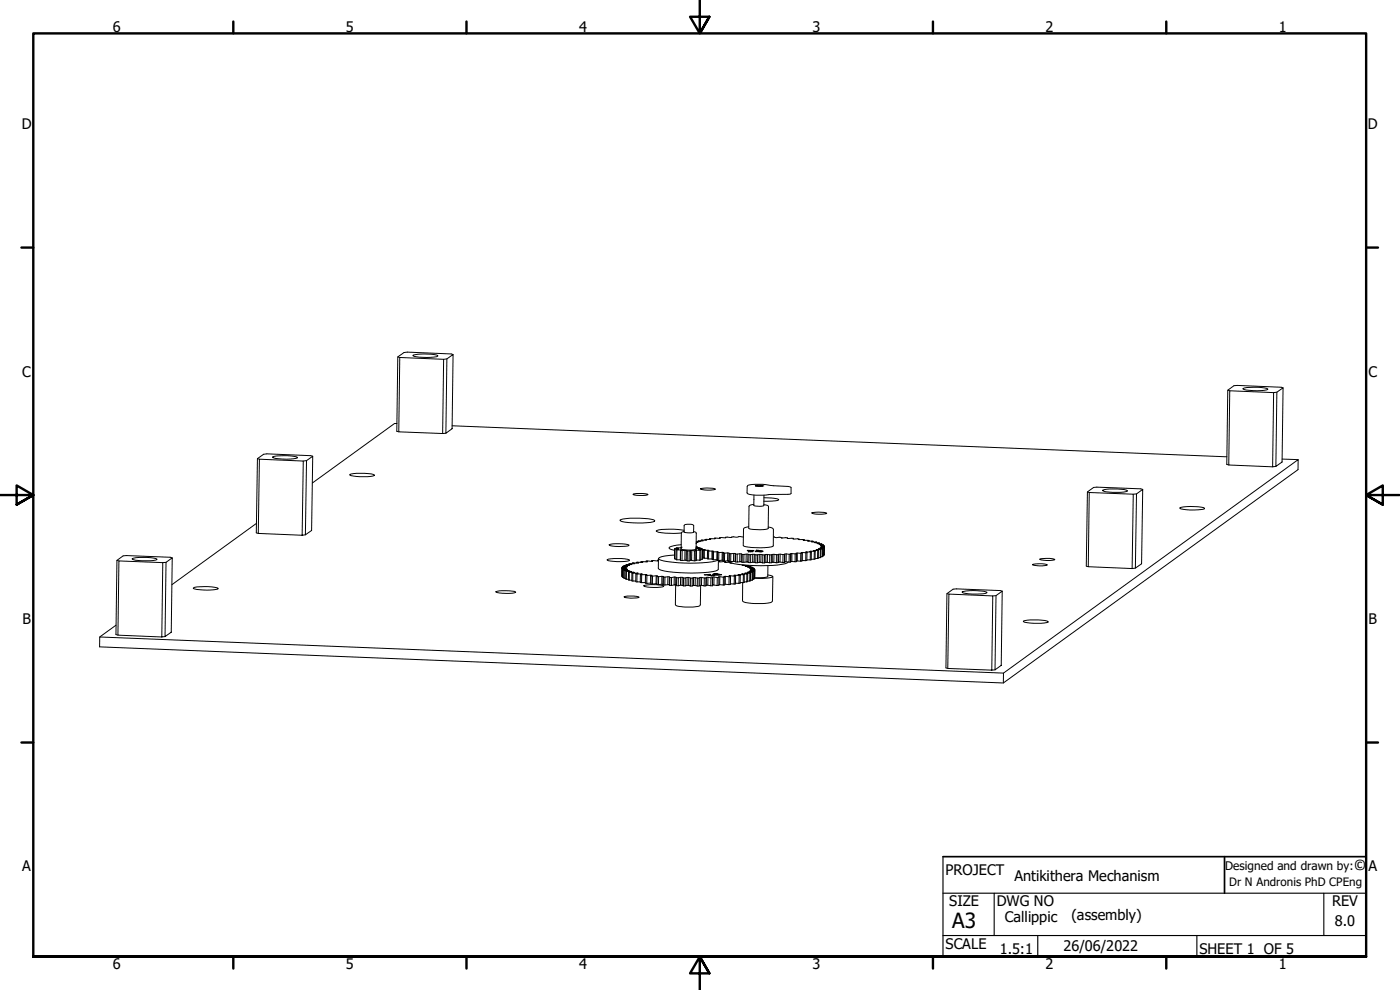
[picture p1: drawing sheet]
<svg xmlns="http://www.w3.org/2000/svg" width="420mm" height="297mm" viewBox="0 0 420 297" stroke-linecap="round" stroke-linejoin="round" font-family="sans-serif">
<!-- layer: Visible (ANSI) -->
<g fill="none" stroke="#000" stroke-width=".3">
<path d="M119.4 107.1l.6 .2M124 106.6a15.7 15.7 0 0 1 7.4 .1v.2a15.7 15.7 0 0 1-7.4-.1zM134.1 107.7l1.9-1.3-.3 22.2-1.9 1.4zM134.1 107.7l-1 .1M136 106.4l-13.8-.8-1 .2-1.8 1.3-.3 22.3 .6 .2M368.5 117.1l.6 .1M373.1 116.6a15.7 15.7 0 0 1 7.4 .1 6.9 6.9 0 0 1-4.4 .5l-1.1-.1a1.69 1.69 0 0 1-1.9-.5zM383.2 117.7l1.9-1.3-.3 22.2-1.9 1.3zM383.2 117.7l-1 .1M385.1 116.4l-13.8-.8-1 .1-1.8 1.4-.3 22.2 .6 .2M77.3 137.6l.6 .2M81.9 137.1a15.7 15.7 0 0 1 7.4 .1 12.1 12.1 0 0 1-7.1 .2z"/>
<path d="M92 138.2l1.9-1.3-.4 22.3-1.8 1.3zM92 138.2l-1 .1M93.9 136.9l-13.8-.7-1 .1-1.8 1.3-.4 22.3 .6 .1M119.1 127.1h-.7l-24.7 17.8M133.8 130l-14.1-.4 .3-22.3 13.1 .5-.3 22.3M135.7 127.7l232.5 9.4M382.9 139.9l-1 .2-13.1-.6 .3-22.3 13.1 .6-.3 22.3M384.8 137.7l4.8 .2M77 157l-25.4 18.4M105 142.4a16.6 16.6 0 0 1 7.4 .1 6.9 6.9 0 0 1-4.4 .5l-2.7-.3zM186.1 156.1a21 21 0 0 1 10.4 .1 2.55 2.55 0 0 1-2.4 .6h-5.5a3.2 3.2 0 0 1-2.5-.7zM190 148.3l2.9-.2 1.6 .3a7.8 7.8 0 0 1-4.5-.1z"/>
<path d="M205.3 159.5l-.7 .2-.1 .3-.1 4.7a8.1 8.1 0 0 0 4.5 0l.1-4.7-.2-.3-.6-.2M205.3 159.1a23.1 23.1 0 0 0-8.2 .1l-.2 .1a10.8 10.8 0 0 0 5.3 .7l2.3-.1M205.5 157.5l.1-.1a2.73 2.73 0 0 1 2.6 .4v1.9l-2.2 .1-.7-.1zM210.3 146.6l1.9-.2 1.8 .1 .7 .3-2.4 .3a2.46 2.46 0 0 1-2-.5zM224.4 145.7a19.1 19.1 0 0 1 7.8 0l5.1 .5 .1 1.9-.9 .2-5.5 .1a17 17 0 0 1-6.7-.3zM224.7 158.1h-.5a.87 .87 0 0 0-1.1 .7v4.8a10.3 10.3 0 0 0 5.1 .8l1.2-.1a4.2 4.2 0 0 0 2.7-.5v-4.9l-.5-.5-1.1-.3M226.2 151.4l-.9 .1-.5 .5-.1 6.5a10.9 10.9 0 0 0 5.8 .1l.1-6.6a.72 .72 0 0 0-.9-.5l-.5-.1M226.3 148.5l-.1 3.2 1.8 .2 1.2-.2 .1-3.1M226.3 149.8h.1M226.7 145.7h.1M226.7 145.7l2.2 .1M226.7 145.7l2.2 .1-1.3 .1z"/>
<path d="M228.9 145.8h.1M229.3 149.3l3.3 .2 .7 .2 .4 .3-2.1 .4h-2.4M243.7 153.9l1.9-.2 2.5 .3a6.9 6.9 0 0 1-4.4-.1zM326.3 147.6l.6 .2M331 147.1a15.7 15.7 0 0 1 7.4 .1 12.1 12.1 0 0 1-7.1 .2zM341.1 148.2l1.8-1.4-.3 22.3-1.9 1.4zM341.1 148.2l-1 .1M342.9 146.8l-13.7-.6h-1l-1.9 1.4-.3 22.3 .6 .1M354.1 152.3a15.7 15.7 0 0 1 7.4 .2v.1a15.7 15.7 0 0 1-7.4-.1zM35.1 168.1l.6 .2M39.7 167.6a15.7 15.7 0 0 1 7.4 .2 6.9 6.9 0 0 1-4.4 .5l-1.1-.1a1.66 1.66 0 0 1-1.9-.6zM49.8 168.7l1.9-1.3-.3 22.3-1.9 1.3z"/>
<path d="M49.8 168.7l-.9 .1M51.7 167.4l-13.8-.7-.9 .1-1.9 1.3-.3 22.3 .6 .2M58 176.4a15.7 15.7 0 0 1 7.4 .1 6.9 6.9 0 0 1-4.4 .5l-1.1-.1a1.69 1.69 0 0 1-1.9-.5zM91.7 160.5l-1 .1-13.2-.6 .4-22.2 13.1 .5-.3 22.3M148.8 177.5a13.1 13.1 0 0 1 6 .1 9.7 9.7 0 0 1-6-.1zM182.2 167.9a13.6 13.6 0 0 1 6.7 .2 12.5 12.5 0 0 1-6.7-.1zM182.8 163.4a13.1 13.1 0 0 1 6 .1 6.2 6.2 0 0 1-4.1 .4 1.79 1.79 0 0 1-1.9-.5zM186.6 170.3l1.3 .1-1.3 .1M186.6 170.5l1.4 .2-1.2 .1M186.6 170.3v2.6M186.6 170.5l.2 2.5M186.6 170.5h.1"/>
<path d="M186.7 170.2l-.1 .1M186.8 170.8l.1 2.4M186.8 170.8h.1M186.9 170l1.1 .1-1.3 .1M186.9 170v.2M186.9 170.8l1.4 .2-1.1 .1M186.9 170.8v2.4l.3 .1M187.2 171.1l.1 2.4M187.2 171.1h.1M187.3 169.7l1.1 .1-1.5 .2M187.3 169.7v.2M187.3 171.1l1.5 .2-1 .1"/>
<path d="M187.3 171.1v2.4l.5 .1M187.3 179.1l2.9-.3 1.6 .4a7 7 0 0 1-4.5-.1zM187.8 171.4v2.3l.2 .1M187.8 171.4h.2M187.9 169.4l1 .2-1.6 .1M187.9 170.4h.1M187.9 169.4v.2M188 170.6v.1M188 171.4l1.6 .1-1 .1M188 171.4v2.4h.6M188.3 170.9v.1M188.6 171.6v2.4l.2 .1"/>
<path d="M188.6 171.6l.2 .1M188.7 171.2v.1M188.8 169.2l.9 .1-1.8 .1M188.8 169.2v.2M188.8 171.7l1.7 .1-.8 .1M188.8 171.7v2.4h.8M189.4 171.4v.1M189.7 171.9l-.1 2.4 .3 .1M189.7 171.9l.2 .1M189.8 168.9l.8 .2-1.8 .1M189.8 168.9v.2M189.9 172h1.7l-.8 .2"/>
<path d="M189.9 172v2.4l.9-.1M190.2 171.7v.1M190.8 172.2v2.3l.3 .1M190.8 172.2h.4M191 168.7l.7 .2h-1.9M191 168.7v.2M191.2 172.2h1.6l-.6 .2M191.2 172.2l-.1 2.4h1.1M191.3 171.9v.2M192.2 172.4v2.4h.3M192.2 172.4l.4 .1M192.4 168.5l.6 .2h-2"/>
<path d="M192.4 168.5v.2M192.4 172.2v.1M192.6 172.5h1.6l-.5 .1M192.6 172.5l-.1 2.3h1.2M193.3 175.7a13.1 13.1 0 0 1 5.9 .1v.2a13.1 13.1 0 0 1-5.9-.1zM193.7 172.6v2.4h.4M193.7 172.6l.4 .1M193.8 172.4v.2M193.9 168.3l.5 .3-2-.1M193.9 168.3v.3M194.1 172.7l1.6-.1-.3 .2M194.1 172.7v2.3l1.2-.1"/>
<path d="M195.3 172.6l.1 2.4M195.4 172.8v2.4h.4M195.4 172.8l.4 .1M195.6 168.2l.3 .2-2-.1M195.6 168.2v.2M195.8 172.9l1.6-.1-.2 .2M195.8 172.9v2.3l1.1-.1M196.9 172.7v2.4l.2 .1M197.2 173l-.1 2.4h.5M197.2 173h.5M197.4 168.1l.2 .2-2-.1M197.4 168.1v.2"/>
<path d="M197.4 168.1h.2M197.6 167.6v2.9a4.2 4.2 0 0 0 2.9 1 48.5 48.5 0 0 0 14.3-.2l.8-.5v-2.7M197.7 173l.9-.1 .5 .1v.1M197.7 173l-.1 2.4 1-.1M198.6 172.9v2.4h.4M199 175.5h.5M199.1 173.1l-.1 2.4M199.1 173l-.1 2.5M199.1 173.1l.5 .1M199.6 173.2l.8-.2 .6 .3M199.6 173.2l-.1 2.3 .9-.1M200.4 173v2.4l.6 .2v-2.3"/>
<path d="M200.9 173.1v2.4M201 175.6l.5 .1M201 173.3h.5M201.5 173.3l.9-.2 .7 .2M201.5 173.3v2.4l.8-.2M202.4 173.1l-.1 2.4h.5v-2.3M202.5 164.7h1M202.5 164.7l-.1 3h.5M202.5 166.5l-1.6 .2a5.1 5.1 0 0 0-3.3 .8 3.3 3.3 0 0 0 2.8 1 42.6 42.6 0 0 0 14.9-.4M202.5 164.7l-.1 3M202.9 164.9l.3 .1M202.9 164.9v3l.2 .1"/>
<path d="M202.9 164.4l.8 .1-1.2 .2M202.9 164.4v.2M203 175.7l.5 .1M203.1 173.3l-.1 2.4-.2-.2-.1 6.1a12.6 12.6 0 0 0 7.4 0l.2-6M203.1 173.3l.5 .1M203.1 168h1.1M203.2 165h1M203.2 165l-.1 3M203.5 164.7l-.6 .2M203.5 164.7v.1M203.6 173.4l1.1-.2 .4 .2M203.6 173.4l-.1 2.4 .7-.2"/>
<path d="M204.2 165h.3l-.2 .2M204.2 165v3M204.3 173.2l-.1 2.4h.5v-2.4M204.3 165.2h.4M204.3 165.2l-.1 2.9 .5 .1M204.4 164.2h.1M204.4 164.2v.2h-1.5M204.4 163.4l-1.3 .2a2.76 2.76 0 0 0-2.3 .9l1.7 .6M204.7 165.2v3M205.1 175.8h.5M205.1 173.4v2.4l-.4-.2M205.1 173.4h.6"/>
<path d="M205.5 168.1l-.8 .1M205.6 165.1l-.9 .1M205.6 165.1l-.1 3h.5v-2.9M205.6 165.1l.4 .1M205.7 173.4l1-.1 .5 .2M205.7 173.4l-.1 2.4 .6-.2M206 168.1l.2 .2M206 165.2l.3 .1M206.2 173.3v2.3l.5 .1v-2.4M206.2 168.3h.6M206.3 165.3h.5M206.3 165.3l-.1 3"/>
<path d="M206.8 165.3v3M207.2 168.1l-.4 .2M207.2 175.8h.5M207.2 165.2l-.4 .1M207.2 165.2v2.9h.4v-2.9M207.2 173.5v2.3l-.5-.1M207.2 165.2h.4M207.2 173.5h.5M207.6 168.1l.8 .2M207.6 165.2l.8 .1M207.7 173.5l.5-.2 1.1 .2M207.7 173.5v2.3l.4-.1"/>
<path d="M208.2 173.3l-.1 2.4h.5l.1-2.4M208.4 165.3v3M208.9 168.2l-.5 .1M208.9 164.5l.8 .1M208.9 164.5h1.5M208.9 165.3v2.9M208.9 163v.1M208.9 164.1h.4l-.4 .1M208.9 165.3h-.5M208.9 164.3h.1M209 168l1 .1M209 162.6l.5 .1-.5 .1"/>
<path d="M209 165l-.3 .1 .2 .2M209 165l1.1 .1M209 165l-.1 3M209 164.3l.9 .1-.6 .1M209 164.3l-.1 .1M209 164.3v.2M209.2 164.1v.1M209.3 175.8h.5M209.3 173.5v2.3l-.7-.1M209.3 173.5h.5M209.5 162.3l.7 .2h-1.2M209.5 162.3v.2"/>
<path d="M209.7 164.6l1.1 .1M209.7 164.6l-.2-.1h.5l-.2 .1M209.7 164.3v.1M209.8 164.9l.6 .1M209.8 164.9v.1M209.8 173.5v2.3l.3-.1M209.8 164.6l-.9 .1M209.8 164.5v.1M210.1 165.1l-.1 3M210.1 173.3v2.4l.4-.1 .1-2.3M210.4 165l-.3 .1M210.4 165l-.1 3-.3 .1"/>
<path d="M210.4 164.5l-.7 .1M210.4 162.1l.7 .1-1.6 .1M210.4 164.6l.3 .1h-.4M210.4 162.1v.2M210.4 164.5v.2M210.8 167.8h.1M210.8 167.2h.3M210.8 164.8l-1 .1M210.8 164.8v3h-.5M210.8 164.9h.9l-.6 .1M210.8 164.7v.1M210.8 164.8v3"/>
<path d="M211.1 165v2.4l.3 .1M211.1 165l.3 .1M211.3 175.8h.5M211.4 173.4l-1.3-.1-.3 .2M211.4 173.4l-.1 2.4-.8-.2M211.4 165.1l1.4 .1-.5 .1M211.4 165.1v2.4h.9M211.4 173.4h.5M211.4 164.9v.1M211.6 161.9l.5 .1-1.7 .1M211.6 161.9v.1M211.9 173.4l-.1 2.4 .2-.2"/>
<path d="M212 173.3v2.3M212.3 165.3v2.4h.3M212.3 165.3h.4M212.5 173.2l-.1 2.4h-.4M212.5 165.1v.2M212.7 165.3l1.4 .1-.4 .1M212.7 165.3l-.1 2.4h1.1v-2.4M212.8 172.5h-.4M212.9 161.7l.4 .1-1.7 .1M212.9 161.7v.2M213.1 172.3l-1.7 .2 2.7 .2M213.1 172.4h.2l-.5 .1"/>
<path d="M213.3 175.8h.5M213.4 173.4l-1.4-.2-.1 .2M213.4 173.4l-.1 2.4-.9-.2M213.7 165.5v2.4l.4 .1M213.7 165.5l.4 .1M213.8 173.3l-.4 .1M213.9 173.3l-.1 2.5v-2.5M214 172.4l.5-.1 .1 .2M214 172.7h.1M214.1 172.7h.1M214.1 172.7h.4h-.3M214.1 165.6h1.5l-.3 .1"/>
<path d="M214.1 165.6v2.4l1-.1M214.2 172.6l-.5 .2-.9-.3 .9 .2M214.3 173.1l-.1 2.4h-.4M214.4 161.5l.3 .1-1.8 .1M214.4 161.5v.2M214.8 172.3h-.9l1.2 .3 1.5-.1-1.7-.4 1.2 .4M214.9 172.1h-.6l.6 .1M215.2 165.6l-.1 2.3h.2M215.3 173.3l-1-.2-.5 .1v.1M215.3 173.3l-.1 2.4-1-.2M215.3 165.7v2.4l.4 .1M215.3 165.7l.4 .1"/>
<path d="M215.6 168.3h.4M215.6 172.4l-1.1-.1 1.1 .2M215.7 165.8h1.4l-.1 .1M215.7 165.8v2.4l1-.1M215.7 173.3v2.3l-.5 .1M215.7 173.3h-.4M216 168.3l-.2 .3 2-.1M216 168.3v.3M216 173v2.4l-.3 .1M216 161.3l.2 .2h-1.8M216 161.3v.2M216.7 165.7v2.4h.3"/>
<path d="M217 168.3h.4M217 165.9v2.4M217 165.9l.5 .1M217.1 173.2l-1.5-.1 .1 .2M217.1 173.2v2.3l-1.1-.1M217.5 166l.9-.1 .5 .2M217.5 166l-.1 2.3h1M217.6 173.1l-.1 2.4h-.4M217.6 173.1l-.5 .1M217.6 172.9l-.1 2.4M217.8 168.5l-.3 .2h1.3M217.8 161.2v.2"/>
<path d="M217.8 168.5v.3M218.4 165.9v2.4h.4M218.5 168.3a4.2 4.2 0 0 0 2.9 1 42.9 42.9 0 0 0 14.9-.4l.2-.3M218.8 173h-1.5l.3 .1M218.8 173v2.4l-1.2-.1M218.8 166v2.5l.1-2.4M218.8 168.5h.5M218.9 166.1h.4M219.2 168.9h-.2h.5M219.2 172.7v.3M219.2 173v2.4h-.4M219.2 173h-.4"/>
<path d="M219.3 166.1h1.3l.2 .1M219.3 166.1v2.4l.8-.1M219.4 168.9h.1M219.6 161.2h.1M220.2 166.1l-.1 2.3h.5M220.4 172.9l-1.6-.1 .4 .2M220.4 172.9l-.1 2.3h-1.1M220.5 172.6v.1M220.6 166.1v2.4M220.7 168.6h.5M220.8 166.2l-.1 2.4-.1-.1M220.8 172.8l-.1 2.4h-.4"/>
<path d="M220.8 172.8l-.4 .1M220.8 166.2l.4 .1M221.2 166.3l.8-.2 .8 .3M221.2 166.3v2.3h.8M221.7 169.4h.3M221.7 172.4v.1M221.8 172.7l-1.6-.1 .6 .2M221.8 172.7v2.3h-1.1M222 166.1v2.5h.5v-2.4M222.2 172.6l-.1 2.4h-.3M222.2 172.6l-.4 .1M222.7 168.7h.5"/>
<path d="M222.8 166.4l-.1 2.3-.2-.1M222.8 166.4h.5M222.8 172.2v.1M223.1 172.5h-1.7l.8 .1M223.1 172.5v2.3h-1M223.1 161.1l-1-.1-6.1 .3M223.1 169.5l-.4 .1 1.8 .1M223.3 166.4l1.2-.1 .3 .1M223.3 166.4l-.1 2.3 .7-.1M223.4 172.4v2.4h-.3M223.4 172.4l-.3 .1M223.5 169.5v.2"/>
<path d="M223.7 171.9v.1M223.9 166.3v2.3h.5l.1-2.3M224.2 172.2h-1.7l.9 .2M224.2 172.2l-.1 2.4h-.7M224.4 171.7v.1M224.4 172.2v2.3l-.3 .1M224.4 172.2h-.2M224.5 169.6v.1M224.5 169.7l-.9 .1 1.7 .2M224.5 169.7v.2M224.7 168.8h.6M224.8 166.4l-.1 2.4-.3-.2"/>
<path d="M224.8 166.4h.5M224.9 165.2l-.4 .4 1.5-.1-.6 .1M224.9 165.3h.6M224.9 171.4v.1M225 172h-1.5l.9 .2M225 172v2.4h-.6M225.2 171.2v.1M225.3 171.9l-.1 2.4-.2 .1M225.3 170.9v.1M225.3 171.9l-.3 .1M225.3 166.4l1.1-.1 .5 .2M225.3 166.4v2.4"/>
<path d="M225.3 170l-1 .1 1.6 .2M225.3 170v.2M225.4 165.5l.2-.3h.7h-2.1h.7l-.2 .4M225.7 171.7l-1.5 .1 1.1 .1M225.7 171.7v2.4h-.5M225.9 166.3v2.4h.5v-2.4M225.9 171.6l-.2 2.5M225.9 171.6l-.2 .1M225.9 168.7l-.6 .1M225.9 170.3l-1.1 .1 1.5 .1M225.9 170.3v.2M226.2 171.4l-1.5 .1 1.2 .1"/>
<path d="M226.2 171.4v2.4h-.4M226.3 170.5h.1M226.3 171.4l-1.2-.1 1.4-.2-.1 2.4-.1 .1 3.8-.1 1.8-.5-.1-.2-1.4-.3M226.3 170.5l-1.2 .1 1.4 .2M226.3 171.4l-.1 2.4M226.3 170.5v.3M226.3 171.4h-.1M226.5 170.8l-1.2 .1 1.2 .2-.1 2.4M226.5 170.8v2.5M226.8 168.9h.5M226.9 166.5l-.1 2.4-.4-.2M226.9 166.5h.5"/>
<path d="M227 165.1l-.2 .4M227 165.1l-.3 .4 2.3-.1-1.1-.1M227 165.1h.8l-.8 .2M227.4 166.5h1.5M227.4 166.5l-.1 2.4 .5-.2M227.9 166.4l-.1 2.3h.5l.1-2.3M227.9 165.3h.4l-.9 .2M227.9 165.3l-.5 .2M227.9 165.3h-.3M228.3 165.6h.1M228.3 165.4l.6 .1M228.3 165.4h.1"/>
<path d="M228.3 165.4v.2M228.9 168.9h.5M228.9 166.5v2.4l-.6-.2M228.9 166.5h.5M229.4 166.5v2.4l.4-.2M229.8 166.4v2.3h.5v-2.3M230.5 169.7l-.2 3.4-3.8 .2M231 168.9h.5M231 166.5l-1.2-.1-.4 .1M231 166.5v2.4l-.7-.2M231 166.5h.5M231.5 166.5v2.4l.3-.2"/>
<path d="M231.9 173l-.2 7.5a12.4 12.4 0 0 1-6.7 .5l-1.2-.2-.9-.4v-5.6M232.1 161.1l6 .4M232.3 166.3l-.1 2.4h-.4v-2.3M233 166.4l-1.5 .1M233 166.4v2.5l-.8-.2M233 166.4h.5M233.5 168.8l-.5 .1M233.5 166.4v2.4l.1-.1M234.1 166.3v2.3l-.5 .1 .1-2.4M234.5 161.4h.1M234.9 168.8h.5M235 166.4l-.9-.1-.6 .1"/>
<path d="M235 166.4l-.1 2.4-.8-.2M235.5 166.4h-.5M235.5 166.3l-.1 2.5 .1-2.4M236 166.2l-.1 2.4h-.4M236.3 161.4v.1M236.9 166.3l-.9-.1-.5 .2M236.9 166.3l-.1 2.4-.9-.1M237.3 168.6l-.5 .1M237.3 166.2v2.4zM237.3 166.3h-.4M237.7 166.1v2.4h-.4M238.1 161.5l-.1 .2h1.8"/>
<path d="M238.1 161.5v.2M238.6 166.2l-1.3-.1v.2M238.6 166.2v2.4l-.9-.1M239.1 166.1v2.4l-.5 .1M239.1 166.1l-.5 .1M239.3 165.9v2.4h-.2M239.8 161.7l-.2 .2 1.7 .1M239.8 161.7v.2M240.3 166h-1.4l.2 .1M240.3 166v2.4l-1-.1M240.7 166v2.3l-.4 .1M240.7 166h-.4"/>
<path d="M240.7 165.8v2.4M241.3 162l-.3 .1 1.8 .1M241.3 162v.1M241.9 165.8h-1.5l.3 .2M241.9 165.8l-.1 2.4h-1.1M242.1 165.6v.2M242.2 165.8l-.1 2.4h-.3M242.2 165.8h-.3M242.8 162.2l-.5 .1 1.7 .1M242.8 162.2v.2M243.2 165.6h-1.4l.4 .2M243.2 165.6v2.4h-1.1"/>
<path d="M243.3 165.4v.1M243.5 165.6v2.4h-.3M243.5 165.6h-.3M244 162.4l-.5 .1 1.6 .2M244 162.4v.2M244.3 165.2v.1M244.4 165.4l-1.4 .1 .5 .1M244.4 165.4l-.1 2.4h-.8M244.6 165.4v2.4h-.3M244.6 165.4h-.2M245.1 162.7l-.7 .1 1.6 .2M245.1 164.9v.1"/>
<path d="M245.1 162.7v.2M245.4 165.2h-1.3l.5 .2M245.4 165.2v2.4l-.8-.1M245.6 165.1v2.4l-.2 .1M245.6 165.1l-.2 .1M245.7 164.7h.1M246 163l-.8 .1 1.4 .1M246 163v.1M246.2 164.4v.1M246.2 164.9l-1.3 .1 .7 .1M246.2 164.9v2.4h-.6M246.4 164.9l-.1 2.3-.1 .1"/>
<path d="M246.4 164.2h.1M246.4 164.9h-.2M246.6 163.2l-.8 .1 1.3 .2M246.6 163.2v.2M246.8 164.7h-1.2l.8 .2M246.8 164.7v2.3h-.5M246.9 164.6l-.1 2.4M246.9 164.6l-.1 .1M247.1 163.5l-.9 .1 1.2 .2M247.1 163.5v.2M247.2 164.4l-1.1 .1 .8 .1M247.2 164.4v2.4h-.3"/>
<path d="M247.3 164.3l-.1 2.5M247.3 164.3l-.1 .1M247.4 163.8l-1 .1 1 .1v2.5M247.4 163.8v.3M247.4 164.1l-1.1 .1 1 .1M247.4 164.1l-.1 2.4M284.2 178.1l.6 .2M288.8 177.6a15.7 15.7 0 0 1 7.4 .1 2 2 0 0 1-2.1 .5h-3.4l-1.6-.3zM298.9 178.7l1.9-1.3-.3 22.2-1.9 1.4zM298.9 178.7l-1 .1M300.8 177.4l-13.8-.7-1 .1-1.8 1.3-.3 22.3 .5 .2M309.9 169.4l2.8-.3 1.6 .4a6.9 6.9 0 0 1-4.4-.1z"/>
<path d="M312.1 167.8l2.9-.3 1.6 .4a7 7 0 0 1-4.5-.1zM340.7 170.5l-.9 .1-13.2-.6 .3-22.2 13.2 .5-.3 22.3M34.8 187.6l-4.9 3.5M49.5 191l-.9 .1-13.2-.5 .3-22.3 13.2 .5-.3 22.3M307.1 186.3a16.6 16.6 0 0 1 7.4 .2 2.33 2.33 0 0 1-2.1 .5l-3.4-.1-1.6-.2zM298.6 201l-14.2-.4 .4-22.3 13.1 .5-.3 22.3M301.2 202l-271.3-10.9v3l271.2 10.8 88.5-64v-3l-88.4 64.1-.1 2.9"/>
</g>
<!-- layer: Border (ANSI) -->
<g fill="none" stroke="#000" stroke-width=".72">
<path d="M70 6.5v3.5M140 6.5v3.5M210 0v10l-2.9-5h5.8l-2.9 5 2.9-5M280 6.5v3.5M350 6.5v3.5M6.4 74.3h3.6M410 74.3h3.6M0 148.5h10l-5-2.8v5.7l5-2.9-5 2.9M420 148.5h-10l5-2.8v5.7l-5-2.9 5 2.9M6.4 222.8h3.6M410 222.8h3.6M10 287v-277h400v277h-400h400"/>
<path d="M70 287v3.6M140 287v3.6M212.9 292l-2.9-5 2.9 5h-5.8l2.9-5v10M280 287v3.6M350 287v3.6"/>
</g>
<!-- layer: Title (ANSI) -->
<path d="M283 257h127v30h-127M367.5 257v11" fill="none" stroke="#000" stroke-width=".51"/>
<path d="M283 257v30M283 268h127M298.4 268v12.7M397.3 268v12.7M283 280.7h127M311.4 280.7v6.3M359.2 280.7v6.3" fill="none" stroke="#000" stroke-width=".34"/>
<text font-size="6.3" x="285.8" y="278.5">A3</text>
<text font-size="4.5" x="406.3" y="261.2">©</text>
<g font-size="4.4">
<text x="33.8" y="9.6">6</text>
<text x="103.8" y="9.6">5</text>
<text x="173.8" y="9.6">4</text>
<text x="243.8" y="9.6">3</text>
<text x="313.8" y="9.6">2</text>
<text x="383.8" y="9.6">1</text>
<text x="6.5" y="38.8">D</text>
<text x="410.5" y="38.8">D</text>
<text x="6.7" y="113">C</text>
<text x="410.7" y="113">C</text>
<text x="6.7" y="187.3">B</text>
<text x="410.7" y="187.3">B</text>
<text x="6.7" y="261.5">A</text>
<text x="283.8" y="262.4">PROJECT</text>
<text x="410.7" y="261.5">A</text>
<text x="304.5" y="264.3">Antikithera Mechanism</text>
<text x="284.9" y="272">SIZE</text>
<text x="299.1" y="272">DWG NO</text>
<text x="321.6" y="276">(assembly)</text>
<text x="399.8" y="271.9">REV</text>
<text x="301.6" y="276.5">Callippic</text>
<text x="400.6" y="277.8">8.0</text>
<text x="283.8" y="284.7">SCALE</text>
<text x="300" y="286.2">1.5:1</text>
<text x="319.2" y="285.4">26/06/2022</text>
<text x="360" y="286.2">SHEET 1 OF 5</text>
<text x="33.8" y="290.6">6</text>
<text x="103.8" y="290.6">5</text>
<text x="173.8" y="290.6">4</text>
<text x="243.8" y="290.6">3</text>
<text x="313.8" y="290.6">2</text>
<text x="383.8" y="290.6">1</text>
</g>
<text font-size="3.6" x="367.7" y="261.2">Designed and drawn by:</text>
<text font-size="3.5" x="368.9" y="265.9">Dr N Andronis PhD CPEng</text>
</svg>
